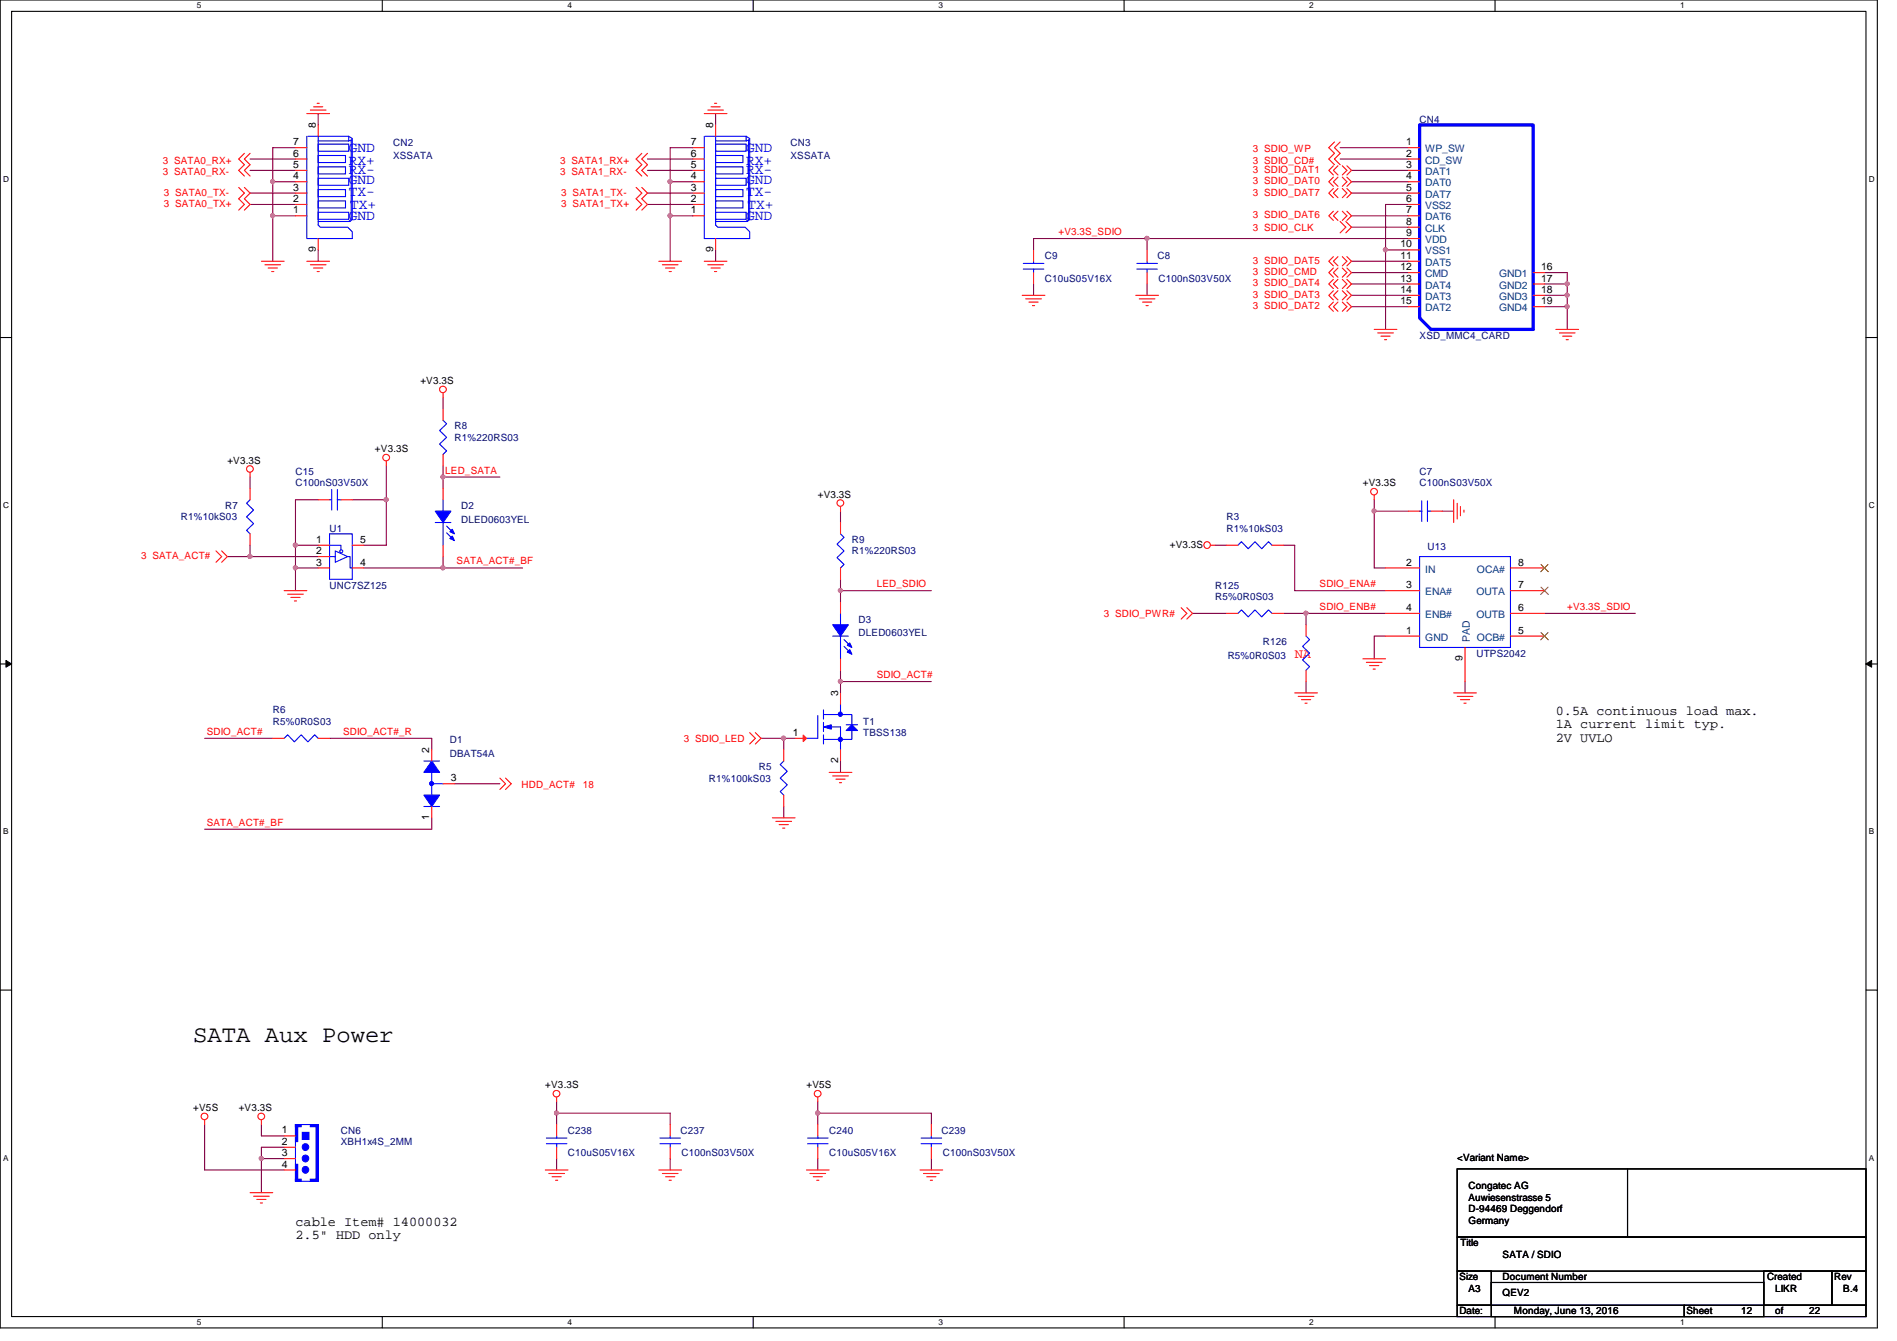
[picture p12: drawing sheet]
<svg xmlns="http://www.w3.org/2000/svg" width="297mm" height="210mm" viewBox="0 0 297 210" stroke-linecap="round" stroke-linejoin="round" font-family="sans-serif">
<path d="M0 0h294v207.9h-294zM1.8 1.8h290.4v204.3h-290.4z" fill="none" stroke="#000" stroke-width=".17"/>
<g fill="#fff">
<path d="M30.8 .2h.7v1.4h-.7z"/>
<path d="M30.8 206.2h.7v1.4h-.7z"/>
</g>
<path d="M59.9 0v1.8M59.9 206.1v1.8" fill="none" stroke="#000" stroke-width=".17"/>
<g fill="#fff">
<path d="M88.9 .2h.6v1.4h-.6z"/>
<path d="M88.9 206.2h.6v1.4h-.6z"/>
</g>
<path d="M117.9 0v1.8M117.9 206.1v1.8" fill="none" stroke="#000" stroke-width=".17"/>
<g fill="#fff">
<path d="M146.9 .2h.7v1.4h-.7z"/>
<path d="M146.9 206.2h.7v1.4h-.7z"/>
</g>
<path d="M176 0v1.8M176 206.1v1.8" fill="none" stroke="#000" stroke-width=".17"/>
<g fill="#fff">
<path d="M205 .2h.7v1.4h-.7z"/>
<path d="M205 206.2h.7v1.4h-.7z"/>
</g>
<path d="M234.1 0v1.8M234.1 206.1v1.8" fill="none" stroke="#000" stroke-width=".17"/>
<g fill="#fff">
<path d="M263.1 .2h.7v1.4h-.7z"/>
<path d="M263.1 206.2h.7v1.4h-.7z"/>
<path d="M.5 27.3h.9v1.4h-.9z"/>
<path d="M292.6 27.3h.9v1.4h-.9z"/>
<path d="M.5 78.4h.9v1.4h-.9z"/>
<path d="M292.6 78.4h.9v1.4h-.9z"/>
</g>
<path d="M0 52.8h1.8M292.2 52.8h1.8" fill="none" stroke="#000" stroke-width=".17"/>
<g fill="#fff">
<path d="M.5 129.5h.8v1.4h-.8z"/>
<path d="M292.6 129.5h.9v1.4h-.9z"/>
</g>
<path d="M0 103.9h1.8M292.2 103.9h1.8" fill="none" stroke="#000" stroke-width=".17"/>
<path d="M.9 103.4l.9 .5-.9 .5zM292.2 103.9l.9-.5v1z" fill="#000"/>
<path d="M.9 103.4l.9 .5-.9 .5zM292.2 103.9l.9-.5v1z" fill="none" stroke="#000" stroke-width=".16"/>
<g fill="#fff">
<path d="M.5 180.5h.8v1.4h-.8z"/>
<path d="M292.6 180.5h.9v1.4h-.9z"/>
</g>
<path d="M0 155h1.8M292.2 155h1.8" fill="none" stroke="#000" stroke-width=".17"/>
<path d="M49.8 17.8v1.8M112.1 17.8v1.8M42.7 33.8v7.1M49.8 39.1v1.8M112.1 39.1v1.8" fill="none" stroke="#800040" stroke-width=".17"/>
<circle cx="42.7" cy="33.8" r=".32" fill="#f0f"/>
<circle cx="42.7" cy="33.8" r=".32" fill="none" stroke="#f0f" stroke-width=".17"/>
<path d="M104.9 33.8v7.1" fill="none" stroke="#800040" stroke-width=".17"/>
<circle cx="104.9" cy="33.8" r=".32" fill="#f0f"/>
<circle cx="104.9" cy="33.8" r=".32" fill="none" stroke="#f0f" stroke-width=".17"/>
<path d="M42.7 23.1h3.6M42.7 28.4v5.4h3.6" fill="none" stroke="#800040" stroke-width=".17"/>
<circle cx="42.7" cy="28.4" r=".32" fill="#f0f"/>
<circle cx="42.7" cy="28.4" r=".32" fill="none" stroke="#f0f" stroke-width=".17"/>
<path d="M42.7 23.1v5.3h3.6M104.9 23.1h3.6M104.9 28.4v5.4h3.6" fill="none" stroke="#800040" stroke-width=".17"/>
<circle cx="104.9" cy="28.4" r=".32" fill="#f0f"/>
<circle cx="104.9" cy="28.4" r=".32" fill="none" stroke="#f0f" stroke-width=".17"/>
<path d="M39.2 32h7.1M39.2 30.2h7.1M39.2 24.9h7.1M39.2 26.7h7.1M101.4 32h7.1M101.4 30.2h7.1M101.4 24.9h7.1M101.4 26.7h7.1M104.9 23.1v5.3h3.6M245.4 48v3.6M131.6 119.1v1.8M229.4 106.7v1.8" fill="none" stroke="#800040" stroke-width=".17"/>
<circle cx="245.4" cy="48" r=".32" fill="#f0f"/>
<circle cx="245.4" cy="48" r=".32" fill="none" stroke="#f0f" stroke-width=".17"/>
<path d="M241.8 42.7h3.6v1.7M241.8 44.4h3.6M245.4 44.4v1.8h-3.6" fill="none" stroke="#800040" stroke-width=".17"/>
<circle cx="245.4" cy="44.4" r=".32" fill="#f0f"/>
<circle cx="245.4" cy="44.4" r=".32" fill="none" stroke="#f0f" stroke-width=".17"/>
<path d="M245.4 46.2v1.8h-3.6" fill="none" stroke="#800040" stroke-width=".17"/>
<circle cx="245.4" cy="46.2" r=".32" fill="#f0f"/>
<circle cx="245.4" cy="46.2" r=".32" fill="none" stroke="#f0f" stroke-width=".17"/>
<path d="M217 39.1v12.5" fill="none" stroke="#800040" stroke-width=".17"/>
<circle cx="216.9" cy="39.1" r=".32" fill="#f0f"/>
<circle cx="216.9" cy="39.1" r=".32" fill="none" stroke="#f0f" stroke-width=".17"/>
<path d="M179.6 37.3h40.9M220.5 32h-3.5v7.1h3.5" fill="none" stroke="#800040" stroke-width=".17"/>
<circle cx="179.6" cy="37.3" r=".32" fill="#f0f"/>
<circle cx="179.6" cy="37.3" r=".32" fill="none" stroke="#f0f" stroke-width=".17"/>
<g fill="none" stroke="#800040" stroke-width=".17">
<path d="M209.8 23.1h10.7M209.8 24.9h10.7M211.6 33.8h8.9M211.6 30.2h8.9M211.6 28.4h8.9M211.6 26.7h8.9M211.6 35.6h8.9M211.6 44.4h8.9M211.6 46.2h8.9M211.6 48h8.9M211.6 40.9h8.9M211.6 42.7h8.9"/>
<path d="M201 96h3.5M204.5 96v1.8M204.5 96h12.5M225.8 80h1.8M204.5 106.7v1.8"/>
</g>
<circle cx="204.5" cy="96" r=".32" fill="#f0f"/>
<circle cx="204.5" cy="96" r=".32" fill="none" stroke="#f0f" stroke-width=".17"/>
<path d="M241.8 96h14.3M119.2 115.6h3.5M122.7 115.6v1.7M122.7 115.6h1.8M122.7 126.2v1.8" fill="none" stroke="#800040" stroke-width=".17"/>
<circle cx="122.7" cy="115.5" r=".32" fill="#f0f"/>
<circle cx="122.7" cy="115.5" r=".32" fill="none" stroke="#f0f" stroke-width=".17"/>
<path d="M46.3 88.9v3.6" fill="none" stroke="#800040" stroke-width=".17"/>
<circle cx="46.2" cy="88.9" r=".32" fill="#f0f"/>
<circle cx="46.2" cy="88.9" r=".32" fill="none" stroke="#f0f" stroke-width=".17"/>
<path d="M49.8 85.3h-3.5v3.6h3.5" fill="none" stroke="#800040" stroke-width=".17"/>
<circle cx="46.2" cy="85.3" r=".32" fill="#f0f"/>
<circle cx="46.2" cy="85.3" r=".32" fill="none" stroke="#f0f" stroke-width=".17"/>
<path d="M60.5 78.2v7.1" fill="none" stroke="#800040" stroke-width=".17"/>
<circle cx="60.5" cy="78.2" r=".32" fill="#f0f"/>
<circle cx="60.5" cy="78.2" r=".32" fill="none" stroke="#f0f" stroke-width=".17"/>
<path d="M39.2 74.7v1.8M35.6 87.1h14.2M39.2 85.3v1.8M56.9 85.3h3.6M32 115.6h10.7M51.6 115.6h16v1.7M67.6 128v1.8h-35.6M71.2 122.7h7.1" fill="none" stroke="#800040" stroke-width=".17"/>
<circle cx="39.1" cy="87.1" r=".32" fill="#f0f"/>
<circle cx="39.1" cy="87.1" r=".32" fill="none" stroke="#f0f" stroke-width=".17"/>
<path d="M69.4 88.9h12.4" fill="none" stroke="#800040" stroke-width=".17"/>
<circle cx="69.4" cy="88.9" r=".32" fill="#f0f"/>
<circle cx="69.4" cy="88.9" r=".32" fill="none" stroke="#f0f" stroke-width=".17"/>
<path d="M69.4 62.2v1.8M78.3 74.7h-8.9v1.8M69.4 87.1v1.8" fill="none" stroke="#800040" stroke-width=".17"/>
<circle cx="69.4" cy="74.6" r=".32" fill="#f0f"/>
<circle cx="69.4" cy="74.6" r=".32" fill="none" stroke="#f0f" stroke-width=".17"/>
<path d="M145.8 92.5h-14.2v1.7" fill="none" stroke="#800040" stroke-width=".17"/>
<circle cx="131.6" cy="92.4" r=".32" fill="#f0f"/>
<circle cx="131.6" cy="92.4" r=".32" fill="none" stroke="#f0f" stroke-width=".17"/>
<path d="M131.6 80v1.8M145.8 106.7h-14.2v1.8" fill="none" stroke="#800040" stroke-width=".17"/>
<circle cx="131.6" cy="106.7" r=".32" fill="#f0f"/>
<circle cx="131.6" cy="106.7" r=".32" fill="none" stroke="#f0f" stroke-width=".17"/>
<path d="M161.8 39.1v-1.8h17.8v1.8M161.8 44.4v1.8M179.6 44.4v1.8M49.8 78.2h-3.5v7.1M60.5 72.9v5.3h-5.3M69.4 72.9v1.8M56.9 88.9h12.5M131.6 90.7v1.8M215.2 80v8.9M131.6 104.9v1.8" fill="none" stroke="#800040" stroke-width=".17"/>
<circle cx="215.2" cy="80" r=".32" fill="#f0f"/>
<circle cx="215.2" cy="80" r=".32" fill="none" stroke="#f0f" stroke-width=".17"/>
<path d="M215.2 78.2v1.8h5.3M186.7 96h5.4M190.3 85.3h1.8M201 85.3h1.7v7.2h14.3M215.2 88.9h1.8M217 99.6h-1.8v3.5M32 176v7.1M40.9 179.6h3.6M40.9 176v1.8M44.5 181.4h-3.6v5.3" fill="none" stroke="#800040" stroke-width=".17"/>
<circle cx="40.9" cy="181.3" r=".32" fill="#f0f"/>
<circle cx="40.9" cy="181.3" r=".32" fill="none" stroke="#f0f" stroke-width=".17"/>
<path d="M40.9 177.8h3.6M40.9 179.6v1.8M87.2 174.2h17.7M32 183.1h12.5" fill="none" stroke="#800040" stroke-width=".17"/>
<circle cx="87.1" cy="174.2" r=".32" fill="#f0f"/>
<circle cx="87.1" cy="174.2" r=".32" fill="none" stroke="#f0f" stroke-width=".17"/>
<path d="M87.2 172.5v3.5M104.9 174.2v1.8M128.1 174.2h17.7M87.2 181.4v1.7M104.9 181.4v1.7" fill="none" stroke="#800040" stroke-width=".17"/>
<circle cx="128" cy="174.2" r=".32" fill="#f0f"/>
<circle cx="128" cy="174.2" r=".32" fill="none" stroke="#f0f" stroke-width=".17"/>
<path d="M128.1 172.5v3.5M145.8 174.2v1.8M128.1 181.4v1.7M145.8 181.4v1.7" fill="none" stroke="#800040" stroke-width=".17"/>
<g fill="none" stroke="#f00" stroke-width=".17">
<path d="M48 17.8h3.6M48.6 17.2h2.5M49.1 16.7h1.4M49.7 16.2h.3M110.3 17.8h3.5M110.8 17.2h2.5M111.3 16.7h1.5M111.9 16.2h.3M37.4 29.3l.9 .9-.9 .9 .9 .9-.9 .9M38.3 24l-.9 .9 .9 .9-.9 .9 .9 .9M38.3 29.3l.9 .9-.9 .9 .9 .9-.9 .9M39.2 24l-.9 .9 .9 .9-.9 .9 .9 .9"/>
<path d="M99.6 29.3l.9 .9-.9 .9 .9 .9-.9 .9M100.5 29.3l.9 .9-.9 .9 .9 .9-.9 .9M100.5 24l-.9 .9 .9 .9-.9 .9 .9 .9M101.4 24l-.9 .9 .9 .9-.9 .9 .9 .9M208.8 33.1l-.7 .7 .7 .7M208.8 29.5l-.7 .7 .7 .7M208.8 27.7l-.7 .7 .7 .8M208.8 26l-.7 .7 .7 .7M209 22.2l-.9 .9 .9 .9-.9 .9 .9 .9M209.5 33.1l-.7 .7 .7 .7M209.5 29.5l-.7 .7 .7 .7M209.5 27.7l-.7 .7 .7 .8"/>
<path d="M209.5 26l-.7 .7 .7 .7M209.8 22.2l-.8 .9 .8 .9-.8 .9 .8 .9M209.8 34.7l.9 .9-.9 .8M210.2 33.1l.7 .7-.7 .7M210.2 29.5l.7 .7-.7 .7M210.2 27.7l.7 .7-.7 .8M210.2 26l.7 .7-.7 .7M210.7 34.7l.9 .9-.9 .8M210.9 33.1l.7 .7-.7 .7M210.9 29.5l.7 .7-.7 .7M210.9 27.7l.7 .7-.7 .8M210.9 26l.7 .7-.7 .7"/>
<path d="M40.9 40.9h3.6M41.5 41.4h2.4M42 42h1.4M42.5 42.5h.4M48 40.9h3.6M48.6 41.4h2.5M49.1 42h1.4M49.7 42.5h.3M103.2 40.9h3.5M103.7 41.4h2.5M104.2 42h1.5M104.8 42.5h.3"/>
<path d="M110.3 40.9h3.5M110.8 41.4h2.5M111.3 42h1.5M111.9 42.5h.3M160.1 46.2h3.5M160.6 46.8h2.5M161.1 47.3h1.5M161.7 47.8h.3M177.8 46.2h3.6M178.4 46.8h2.4M178.9 47.3h1.4M179.4 47.8h.4"/>
<path d="M208.8 43.7l-.7 .7 .7 .8M208.8 45.5l-.7 .7 .7 .7M208.8 47.3l-.7 .7 .7 .7M208.8 40.2l-.7 .7 .7 .7M208.8 42l-.7 .7 .7 .7M209.5 43.7l-.7 .7 .7 .8M209.5 45.5l-.7 .7 .7 .7M209.5 47.3l-.7 .7 .7 .7M209.5 40.2l-.7 .7 .7 .7M209.5 42l-.7 .7 .7 .7M210.2 43.7l.7 .7-.7 .8M210.2 45.5l.7 .7-.7 .7"/>
<path d="M210.2 47.3l.7 .7-.7 .7M210.2 40.2l.7 .7-.7 .7M210.2 42l.7 .7-.7 .7M210.9 43.7l.7 .7-.7 .8M210.9 45.5l.7 .7-.7 .7M210.9 47.3l.7 .7-.7 .7M210.9 40.2l.7 .7-.7 .7M210.9 42l.7 .7-.7 .7M215.2 51.6h3.5M215.7 52.1h2.5M216.2 52.6h1.5M216.8 53.2h.3"/>
<path d="M243.6 51.6h3.6M244.2 52.1h2.4M244.7 52.6h1.4M245.2 53.2h.4M39.2 74v.7M60.5 72.2v.7M69.4 61.5v.7M131.6 79.3v.7M215.2 77.5v.7M227.6 78.2v3.6M228.2 78.8v2.4M228.7 79.3v1.4"/>
<path d="M229.2 79.8v.4M33.8 86.2l.9 .9-.9 .9M34.7 86.2l.9 .9-.9 .9M44.5 92.5h3.5M45 93h2.5M45.5 93.5h1.5M46.1 94.1h.3M185 95.1l.8 .9-.8 .9M185.8 95.1l.9 .9-.9 .9M189.6 85.3h.7M117.4 114.7l.9 .9-.9 .9M118.3 114.7l.9 .9-.9 .9"/>
<path d="M202.7 108.5h3.6M203.3 109h2.4M203.8 109.5h1.4M204.3 110.1h.4M213.4 103.1h3.6M213.9 103.7h2.5M214.5 104.2h1.4M215 104.7h.3M227.6 108.5h3.6M228.2 109h2.4M228.7 109.5h1.4M229.2 110.1h.4"/>
<path d="M78.3 121.8l.9 .9-.9 .9M79.2 121.8l.8 .9-.8 .9M120.9 128h3.6M121.5 128.6h2.4M122 129.1h1.4M122.6 129.6h.3M129.8 120.9h3.6M130.4 121.5h2.4M130.9 122h1.4M131.4 122.5h.4M32 175.3v.7M40.9 175.3v.7"/>
<path d="M87.2 171.7v.8M128.1 171.7v.8M39.2 186.7h3.5M39.7 187.2h2.5M40.2 187.7h1.5M40.8 188.3h.3M85.4 183.1h3.5M85.9 183.7h2.5M86.4 184.2h1.5M87 184.7h.3M103.2 183.1h3.5M103.7 183.7h2.5"/>
<path d="M104.2 184.2h1.5M104.8 184.7h.3M126.3 183.1h3.5M126.8 183.7h2.5M127.3 184.2h1.5M127.9 184.7h.3M144.1 183.1h3.5M144.6 183.7h2.5M145.1 184.2h1.5M145.7 184.7h.3"/>
<circle cx="39.1" cy="73.4" r=".52"/>
<circle cx="60.5" cy="71.6" r=".52"/>
<circle cx="69.4" cy="61" r=".52"/>
<circle cx="131.6" cy="78.7" r=".52"/>
<circle cx="215.2" cy="77" r=".52"/>
<circle cx="189" cy="85.3" r=".52"/>
<circle cx="32" cy="174.7" r=".52"/>
<circle cx="40.9" cy="174.7" r=".52"/>
<circle cx="87.1" cy="171.2" r=".52"/>
<circle cx="128" cy="171.2" r=".52"/>
</g>
<path d="M228.2 183h64v10.6h-64zM228.2 193.6h64v5.4h-64zM228.2 199h5.3v5.3h-5.3zM254.8 183v10.6M276.2 199h10.6v5.3h-10.6zM286.8 199h5.4v5.3h-5.4zM228.2 204.3h35.5v1.8h-35.5zM233.5 200.7h42.7v5.4h-42.7zM263.7 204.3h28.5v1.8h-28.5z" fill="none" stroke="#000" stroke-width=".17"/>
<circle cx="47.8" cy="179.6" r=".52" fill="#00f"/>
<circle cx="47.8" cy="179.6" r=".52" fill="none" stroke="#00f" stroke-width=".17"/>
<circle cx="47.8" cy="181.3" r=".52" fill="#00f"/>
<circle cx="47.8" cy="181.3" r=".52" fill="none" stroke="#00f" stroke-width=".17"/>
<circle cx="47.8" cy="183.1" r=".52" fill="#00f"/>
<circle cx="47.8" cy="183.1" r=".52" fill="none" stroke="#00f" stroke-width=".17"/>
<path d="M47.3 177.2h1.1v1.2h-1.1z" fill-rule="evenodd" fill="#00f"/>
<path d="M47.3 177.2h1.1v1.2h-1.1zM49.5 176h.3v8.9h-.3z" fill="none" stroke="#00f" stroke-width=".17"/>
<path d="M49.7 176v8.9" fill="none" stroke="#00f" stroke-width=".34"/>
<path d="M48.6 176h1.2v.4h-1.2z" fill-rule="evenodd" fill="#00f"/>
<path d="M46.3 176h.3v2.7h-.3zM48.6 176h1.2v.4h-1.2z" fill="none" stroke="#00f" stroke-width=".17"/>
<path d="M46.4 176v2.7" fill="none" stroke="#00f" stroke-width=".34"/>
<path d="M46.3 176h.9v.4h-.9z" fill-rule="evenodd" fill="#00f"/>
<path d="M46.3 176h.9v.4h-.9zM46.3 176h3.5v8.9h-3.5zM46.3 182.2h.3v2.7h-.3z" fill="none" stroke="#00f" stroke-width=".17"/>
<path d="M46.4 182.2v2.7" fill="none" stroke="#00f" stroke-width=".34"/>
<path d="M46.3 184.6h.9v.3h-.9z" fill-rule="evenodd" fill="#00f"/>
<path d="M46.3 184.6h.9v.3h-.9z" fill="none" stroke="#00f" stroke-width=".17"/>
<path d="M48.6 184.6h1.2v.3h-1.2z" fill-rule="evenodd" fill="#00f"/>
<path d="M69.4 78.2v1.8M68.2 81.8h2.4M69.4 81.8v3.5M131.6 83.6l.6 .5-1.1 1.1 1.1 1-1.1 1.1 1.1 1-.6 .6M48.6 184.6h1.2v.3h-1.2z" fill="none" stroke="#00f" stroke-width=".17"/>
<path d="M131.6 81.8v1.8M131.6 88.9v1.8M44.5 177.8h1.8M44.5 179.6h1.8M44.5 181.4h1.8M44.5 183.1h1.8" fill="none" stroke="#f00" stroke-width=".17"/>
<path d="M68.2 80h2.4l-1.2 1.8z" fill-rule="evenodd" fill="#00f"/>
<path d="M68.2 80h2.4l-1.2 1.8z" fill="none" stroke="#00f" stroke-width=".17"/>
<path d="M70.8 83.9l.4 .7-.8-.3z" fill-rule="evenodd" fill="#00f"/>
<path d="M70.8 83.9l.4 .7-.8-.3z" fill="none" stroke="#00f" stroke-width=".17"/>
<path d="M70.8 82.8l.4 .8-.8-.4z" fill-rule="evenodd" fill="#00f"/>
<path d="M160.2 42.1h3.2M160.2 41.2h3.2M161.8 40.9v.3M161.8 42.1v.6M39.2 78.2l-.6 .6 1.1 1-1.1 1.1 1.1 1.1-1.1 1 .6 .6M69.9 82.3l1.1 1.1M69.9 83.4l1.1 1.1M70.8 82.8l.4 .8-.8-.4zM44.5 115.6l.5-.6 1.1 1.1 1.1-1.1 1 1.1 1.1-1.1 .5 .6" fill="none" stroke="#00f" stroke-width=".17"/>
<path d="M161.8 39.1v1.8M161.8 42.7v1.7M39.2 76.5v1.7M69.4 76.5v1.7M39.2 83.6v1.7M69.4 85.3v1.8M42.7 115.6h1.8M49.8 115.6h1.8" fill="none" stroke="#f00" stroke-width=".17"/>
<path d="M66.4 124.5h2.4l-1.2 1.7z" fill-rule="evenodd" fill="#00f"/>
<path d="M66.4 124.5h2.4l-1.2 1.7zM66.4 126.2h2.4M67.6 122.7h1.8M67.6 120.9v3.6" fill="none" stroke="#00f" stroke-width=".17"/>
<path d="M67.6 119.1l1.2 1.8h-2.4z" fill-rule="evenodd" fill="#00f"/>
<path d="M67.6 119.1l1.2 1.8h-2.4z" fill="none" stroke="#00f" stroke-width=".17"/>
<circle cx="67.6" cy="122.7" r=".32" fill="#00f"/>
<g fill="none" stroke="#00f" stroke-width=".17">
<path d="M130.4 99.6h2.4M131.6 96v1.8M131.6 99.6v3.5M66.4 119.1h2.4"/>
<circle cx="67.6" cy="122.7" r=".32"/>
</g>
<path d="M67.6 117.3v1.8M67.6 126.2v1.8M69.4 122.7h1.8" fill="none" stroke="#f00" stroke-width=".17"/>
<path d="M130.4 97.8h2.4l-1.2 1.8z" fill-rule="evenodd" fill="#00f"/>
<path d="M130.4 97.8h2.4l-1.2 1.8z" fill="none" stroke="#00f" stroke-width=".17"/>
<path d="M133.1 101.7l.3 .7-.7-.3z" fill-rule="evenodd" fill="#00f"/>
<path d="M133.1 101.7l.3 .7-.7-.3z" fill="none" stroke="#00f" stroke-width=".17"/>
<path d="M133.1 100.6l.3 .7-.7-.3z" fill-rule="evenodd" fill="#00f"/>
<g fill="none" stroke="#00f" stroke-width=".17">
<path d="M48.2 21.3h1.6v13.9l.4 .4h4.2l.8 .7v1h-7.2v-16M49.8 21.3h4.8M49.8 22.1h4.8M49.8 33.2h4.8v1.1h-4.8zM49.8 27.9h4.8v1.1h-4.8zM49.8 22.6h4.8v1.1h-4.8zM49.8 31.5h4.3v1.1h-4.3zM49.8 29.7h4.3v1.1h-4.3zM49.8 26.1h4.3v1.1h-4.3zM49.8 24.3h4.3v1.1h-4.3zM54.6 21.3l.6 .4v12.6l-.4 .4h-5M54.6 21.3v.8"/>
<path d="M55 21.9v12.4l-.4 .4M55.2 21.9l-.6 .2M222.6 78.4v3.2M223.5 78.4v3.2M51.6 85.3h1.8v.8M51.6 83.6h3.6v7.1h-3.6zM51.6 87.1h.9M52.5 86.2l1.9 .9-1.9 .9zM53.3 86.1h.3l.1 .2-.1 .1-.2 .1-.1-.1zM54.4 87.1h.4v1.8h.4M193.8 96l.6-.5 1 1.1 1.1-1.1 1.1 1.1 1-1.1 .6 .5M193.8 85.3l.6-.5 1 1.1 1.1-1.1 1.1 1.1 1-1.1 .6 .5"/>
<path d="M204.5 99.6l.6 .5-1.1 1.1 1.1 1-1.1 1.1 1.1 1.1-.6 .5M222.3 80h.3M223.5 80h.6M132.2 100.1l1 1.1M132.2 101.2l1 1M133.1 100.6l.3 .7-.7-.3zM85.6 179h3.2M85.6 178.1h3.2M87.2 177.8v.3M87.2 179v.6M103.3 179h3.2M103.3 178.1h3.2"/>
<path d="M104.9 177.8v.3M104.9 179v.6M144.2 179h3.2M144.2 178.1h3.2M145.8 177.8v.3M145.8 179v.6"/>
</g>
<g fill="none" stroke="#f00" stroke-width=".17">
<path d="M49.8 19.6v1.7M46.3 33.8h1.7M46.3 32h1.7M46.3 30.2h1.7M46.3 28.4h1.7M46.3 26.7h1.7M46.3 24.9h1.7M46.3 23.1h1.7M49.8 37.3v1.8M49.8 85.3h1.8M49.8 87.1h1.8M49.8 88.9h1.8"/>
<path d="M55.2 88.9h1.7M55.2 85.3h1.7M131.6 94.2v1.8M192.1 96h1.7M192.1 85.3h1.7M199.2 96h1.8M199.2 85.3h1.8M204.5 97.8v1.8M220.5 80h1.8M224.1 80h1.7M131.6 103.1v1.8M204.5 104.9v1.8"/>
<path d="M87.2 176v1.8M87.2 179.6v1.8M104.9 176v1.8M104.9 179.6v1.8M145.8 176v1.8M145.8 179.6v1.8"/>
</g>
<path d="M133.4 113.5l.9 .8h-1.8z" fill="#00f"/>
<path d="M128.1 112v3.6h-1.8M128.9 115v1.5M128.9 113.1v1.4M128.9 111.1v1.5M128.9 111.8h4.5v3.9h-4.5M129.8 113.8h1.8M132.5 113.5h1.8M133.4 113.5l.9 .8h-1.8z" fill="none" stroke="#00f" stroke-width=".17"/>
<path d="M128.9 113.8l1.3-.3v.6z" fill="#00f"/>
<path d="M128.9 113.8l1.3-.3v.6z" fill="none" stroke="#00f" stroke-width=".17"/>
<circle cx="131.6" cy="115.7" r=".33" fill="#00f"/>
<g fill="none" stroke="#00f" stroke-width=".17">
<path d="M131.6 110.2v1.6M131.6 113.8v3.5"/>
<circle cx="131.6" cy="115.7" r=".33"/>
</g>
<circle cx="131.6" cy="111.8" r=".33" fill="#00f"/>
<circle cx="131.6" cy="111.8" r=".33" fill="none" stroke="#00f" stroke-width=".17"/>
<path d="M125.8 115.1l.5 .5-.5 .5z" fill="#f00"/>
<g fill="none" stroke="#f00" stroke-width=".17">
<path d="M112.1 19.6v1.7M108.5 33.8h1.8M108.5 32h1.8M108.5 30.2h1.8M108.5 28.4h1.8M108.5 26.7h1.8M108.5 24.9h1.8M108.5 23.1h1.8M112.1 37.3v1.8M179.6 39.1v1.8M220.5 39.1h1.8M220.5 37.3h1.8"/>
<path d="M220.5 35.6h1.8M220.5 33.8h1.8M220.5 32h1.8M220.5 30.2h1.8M220.5 28.4h1.8M220.5 26.7h1.8M220.5 24.9h1.8M220.5 23.1h1.8M179.6 42.7v1.7M220.5 48h1.8M220.5 46.2h1.8M220.5 44.4h1.8"/>
<path d="M220.5 42.7h1.8M220.5 40.9h1.8M240.1 42.7h1.7M240.1 44.4h1.7M240.1 46.2h1.7M240.1 48h1.7M49.8 78.2h1.8M53.4 78.2h1.8M69.4 64v1.8M69.4 71.1v1.8M217 92.5h5.3M217 96h5.3"/>
<path d="M217 88.9h5.3M217 99.6h5.3M236.5 88.9h5.3M236.5 92.5h5.3M236.5 96h5.3M236.5 99.6h5.3M122.7 117.3v1.8M124.5 115.6h1.8M125.8 115.1l.5 .5-.5 .5zM131.6 117.3v1.8M131.6 108.5v1.7M229.4 101.3v5.4"/>
<path d="M122.7 124.5v1.7M128.1 176v1.8M128.1 179.6v1.8"/>
</g>
<g fill="none" stroke="#00f" stroke-width=".17">
<path d="M110.4 21.3h1.7v13.9l.3 .4h4.3l.7 .7v1h-7.1v-16M112.1 33.2h4.7v1.1h-4.7zM112.1 27.9h4.7v1.1h-4.7zM112.1 22.6h4.7v1.1h-4.7zM112.1 31.5h4.2v1.1h-4.2zM112.1 29.7h4.2v1.1h-4.2zM112.1 26.1h4.2v1.1h-4.2zM112.1 24.3h4.2v1.1h-4.2zM112.1 21.3h4.7M112.1 22.1h4.7M116.8 21.3l.6 .4v12.6l-.4 .4h-4.9M116.8 21.3v.8"/>
<path d="M117.2 21.9v12.4l-.4 .4M117.4 21.9l-.6 .2M178 42.1h3.2M178 41.2h3.2M179.6 40.9v.3M179.6 42.1v.6M51.6 78.2h.3M51.9 76.6v3.2M52.8 78.2h.6M52.8 76.6v3.2M69.4 65.8l.5 .5-1.1 1.1 1.1 1.1-1.1 1 1.1 1.1-.5 .5M222.3 87.1h14.2v14.2h-14.2z"/>
<path d="M122.7 119.1l-.5 .6 1.1 1-1.1 1.1 1.1 1.1-1.1 1 .5 .6M126.4 179h3.3M126.4 178.1h3.3M128.1 177.8v.3M128.1 179v.6"/>
</g>
<path d="M222.3 19.6h17.8v32h-16l-1.8-1.8z" fill="none" stroke="#00f" stroke-width=".51"/>
<path d="M241.3 88.3l1.1 1.2M241.3 91.9l1.1 1.1M241.3 99l1.1 1.2M242.4 88.3l-1.1 1.2M242.4 91.9l-1.1 1.1M242.4 99l-1.1 1.2" fill="none" stroke="#804000" stroke-width=".16"/>
<circle cx="42.7" cy="33.8" r=".32" fill="#f0f"/>
<circle cx="42.7" cy="33.8" r=".32" fill="none" stroke="#f0f" stroke-width=".17"/>
<circle cx="104.9" cy="33.8" r=".32" fill="#f0f"/>
<circle cx="104.9" cy="33.8" r=".32" fill="none" stroke="#f0f" stroke-width=".17"/>
<circle cx="42.7" cy="28.4" r=".32" fill="#f0f"/>
<circle cx="42.7" cy="28.4" r=".32" fill="none" stroke="#f0f" stroke-width=".17"/>
<circle cx="104.9" cy="28.4" r=".32" fill="#f0f"/>
<circle cx="104.9" cy="28.4" r=".32" fill="none" stroke="#f0f" stroke-width=".17"/>
<circle cx="245.4" cy="48" r=".32" fill="#f0f"/>
<circle cx="245.4" cy="48" r=".32" fill="none" stroke="#f0f" stroke-width=".17"/>
<circle cx="245.4" cy="44.4" r=".32" fill="#f0f"/>
<circle cx="245.4" cy="44.4" r=".32" fill="none" stroke="#f0f" stroke-width=".17"/>
<circle cx="245.4" cy="46.2" r=".32" fill="#f0f"/>
<circle cx="245.4" cy="46.2" r=".32" fill="none" stroke="#f0f" stroke-width=".17"/>
<circle cx="216.9" cy="39.1" r=".32" fill="#f0f"/>
<circle cx="216.9" cy="39.1" r=".32" fill="none" stroke="#f0f" stroke-width=".17"/>
<circle cx="179.6" cy="37.3" r=".32" fill="#f0f"/>
<circle cx="179.6" cy="37.3" r=".32" fill="none" stroke="#f0f" stroke-width=".17"/>
<circle cx="204.5" cy="96" r=".32" fill="#f0f"/>
<circle cx="204.5" cy="96" r=".32" fill="none" stroke="#f0f" stroke-width=".17"/>
<circle cx="122.7" cy="115.5" r=".32" fill="#f0f"/>
<circle cx="122.7" cy="115.5" r=".32" fill="none" stroke="#f0f" stroke-width=".17"/>
<circle cx="46.2" cy="88.9" r=".32" fill="#f0f"/>
<circle cx="46.2" cy="88.9" r=".32" fill="none" stroke="#f0f" stroke-width=".17"/>
<circle cx="46.2" cy="85.3" r=".32" fill="#f0f"/>
<circle cx="46.2" cy="85.3" r=".32" fill="none" stroke="#f0f" stroke-width=".17"/>
<circle cx="60.5" cy="78.2" r=".32" fill="#f0f"/>
<circle cx="60.5" cy="78.2" r=".32" fill="none" stroke="#f0f" stroke-width=".17"/>
<circle cx="39.1" cy="87.1" r=".32" fill="#f0f"/>
<circle cx="39.1" cy="87.1" r=".32" fill="none" stroke="#f0f" stroke-width=".17"/>
<circle cx="69.4" cy="88.9" r=".32" fill="#f0f"/>
<circle cx="69.4" cy="88.9" r=".32" fill="none" stroke="#f0f" stroke-width=".17"/>
<circle cx="69.4" cy="74.6" r=".32" fill="#f0f"/>
<circle cx="69.4" cy="74.6" r=".32" fill="none" stroke="#f0f" stroke-width=".17"/>
<circle cx="131.6" cy="92.4" r=".32" fill="#f0f"/>
<circle cx="131.6" cy="92.4" r=".32" fill="none" stroke="#f0f" stroke-width=".17"/>
<circle cx="131.6" cy="106.7" r=".32" fill="#f0f"/>
<circle cx="131.6" cy="106.7" r=".32" fill="none" stroke="#f0f" stroke-width=".17"/>
<circle cx="215.2" cy="80" r=".32" fill="#f0f"/>
<circle cx="215.2" cy="80" r=".32" fill="none" stroke="#f0f" stroke-width=".17"/>
<circle cx="40.9" cy="181.3" r=".32" fill="#f0f"/>
<circle cx="40.9" cy="181.3" r=".32" fill="none" stroke="#f0f" stroke-width=".17"/>
<circle cx="87.1" cy="174.2" r=".32" fill="#f0f"/>
<circle cx="87.1" cy="174.2" r=".32" fill="none" stroke="#f0f" stroke-width=".17"/>
<circle cx="128" cy="174.2" r=".32" fill="#f0f"/>
<circle cx="128" cy="174.2" r=".32" fill="none" stroke="#f0f" stroke-width=".17"/>
<text font-size="3.7" x="30.3" y="163">SATA Aux Power</text>
<g font-size="2.3" fill="#00f">
<text x="54.6" y="23.7">GND</text>
<text x="116.8" y="23.7">GND</text>
<text x="54.6" y="28.9">GND</text>
<text x="54.6" y="27.3">RX-</text>
<text x="54.6" y="25.9">RX+</text>
<text x="116.8" y="28.9">GND</text>
<text x="116.8" y="27.3">RX-</text>
<text x="116.8" y="25.9">RX+</text>
<text x="54.6" y="34.4">GND</text>
<text x="54.6" y="30.6">TX-</text>
<text x="54.8" y="32.6">TX+</text>
<text x="116.8" y="34.4">GND</text>
<text x="116.8" y="30.6">TX-</text>
<text x="117" y="32.6">TX+</text>
</g>
<text font-size="2.1" fill="#f00" x="202.7" y="103">NA</text>
<g font-size="2.1">
<text x="243.6" y="111.9">0.5A continuous load max.</text>
<text x="243.6" y="114">1A current limit typ.</text>
<text x="243.6" y="116.1">2V UVLO</text>
<text x="46.3" y="191.9">cable Item# 14000032</text>
<text x="46.3" y="194">2.5&quot; HDD only</text>
</g>
<g font-size="1.6">
<text x="45.9" y="22.7">7</text>
<text x="49.4" y="20.1" transform="rotate(-90 49.4 20.1)">8</text>
<text x="108.2" y="22.7">7</text>
<text x="111.7" y="20.1" transform="rotate(-90 111.7 20.1)">8</text>
<text x="220.2" y="22.7">1</text>
<text x="45.9" y="29.8">3</text>
<text x="45.9" y="28.1">4</text>
<text x="45.9" y="26.3">5</text>
<text x="45.9" y="24.5">6</text>
<text x="108.2" y="29.8">3</text>
<text x="108.2" y="28.1">4</text>
<text x="108.2" y="26.3">5</text>
<text x="108.2" y="24.5">6</text>
<text x="220.2" y="29.8">5</text>
<text x="220.2" y="28.1">4</text>
<text x="220.2" y="26.3">3</text>
<text x="220.2" y="24.5">2</text>
<text x="45.9" y="33.4">1</text>
<text x="45.9" y="31.6">2</text>
<text x="108.2" y="33.4">1</text>
<text x="108.2" y="31.6">2</text>
<text x="220.2" y="35.2">8</text>
<text x="220.2" y="33.4">7</text>
<text x="220.2" y="31.6">6</text>
<text x="49.4" y="39.5" transform="rotate(-90 49.4 39.5)">9</text>
<text x="111.7" y="39.5" transform="rotate(-90 111.7 39.5)">9</text>
<text x="219.3" y="40.5">11</text>
<text x="219.3" y="38.7">10</text>
<text x="220.2" y="37">9</text>
<text x="219.3" y="47.6">15</text>
<text x="219.3" y="45.8">14</text>
<text x="219.3" y="44.1">13</text>
<text x="219.3" y="42.3">12</text>
<text x="241.3" y="42.3">16</text>
<text x="241.3" y="44.1">17</text>
<text x="241.3" y="45.8">18</text>
<text x="241.3" y="47.6">19</text>
<text x="65.8" y="60.1">+V3.3S</text>
<text x="58.7" y="70.8">+V3.3S</text>
<text x="35.6" y="72.6">+V3.3S</text>
<text x="128.1" y="77.9">+V3.3S</text>
<text x="213.4" y="76.1">+V3.3S</text>
<text x="49.5" y="85">1</text>
<text x="49.5" y="86.7">2</text>
<text x="49.5" y="88.5">3</text>
<text x="56.4" y="88.5">4</text>
<text x="56.4" y="85">5</text>
<text x="183.2" y="85.7">+V3.3S</text>
<text x="220.2" y="88.5">2</text>
<text x="237.7" y="88.5">8</text>
<text x="220.2" y="92.1">3</text>
<text x="220.2" y="95.6">4</text>
<text x="237.7" y="92.1">7</text>
<text x="237.7" y="95.6">6</text>
<text x="220.2" y="99.2">1</text>
<text x="237.7" y="99.2">5</text>
<text x="229" y="103.5" transform="rotate(-90 229 103.5)">9</text>
<text x="131.2" y="109" transform="rotate(-90 131.2 109)">3</text>
<text x="67.2" y="117.9" transform="rotate(-90 67.2 117.9)">2</text>
<text x="124.2" y="115.2">1</text>
<text x="131.2" y="119.5" transform="rotate(-90 131.2 119.5)">2</text>
<text x="70.6" y="122.3">3</text>
<text x="67.2" y="128.4" transform="rotate(-90 67.2 128.4)">1</text>
<text x="30.3" y="173.9">+V5S</text>
<text x="37.4" y="173.9">+V3.3S</text>
<text x="85.4" y="170.3">+V3.3S</text>
<text x="126.3" y="170.3">+V5S</text>
<text x="44.2" y="177.4">1</text>
<text x="44.2" y="179.2">2</text>
<text x="44.2" y="181">3</text>
<text x="44.2" y="182.8">4</text>
<text x="228.2" y="181.7">&lt;Variant Name&gt;</text>
<text x="230" y="186.2">Congatec AG</text>
<text x="230" y="188">Auwiesenstrasse 5</text>
<text x="230" y="189.7">D-94469 Deggendorf</text>
<text x="230" y="191.5">Germany</text>
<text x="228.7" y="195.1">Title</text>
<text x="235.3" y="196.8">SATA / SDIO</text>
<text x="228.5" y="200.4">Size</text>
<text x="230" y="202.2">A3</text>
<text x="235.3" y="200.4">Document Number</text>
<text x="235.3" y="202.9">QEV2</text>
<text x="276.7" y="200.4">Created</text>
<text x="278" y="202.2">LIKR</text>
<text x="287.2" y="200.4">Rev</text>
<text x="288.6" y="202.2">B.4</text>
<text x="228.5" y="205.7">Date:</text>
<text x="237.1" y="205.7">Monday, June 13, 2016</text>
<text x="264.1" y="205.7">Sheet</text>
<text x="272.6" y="205.7">12</text>
<text x="278" y="205.7">of</text>
<text x="283.3" y="205.7">22</text>
</g>
<g font-size="1.6" fill="#000080">
<text x="61.5" y="22.8">CN2</text>
<text x="123.8" y="22.8">CN3</text>
<text x="222.3" y="19.2">CN4</text>
<text x="61.5" y="24.9">XSSATA</text>
<text x="123.8" y="24.9">XSSATA</text>
<text x="163.6" y="40.6">C9</text>
<text x="181.2" y="40.6">C8</text>
<text x="163.6" y="44.1">C10uS05V16X</text>
<text x="181.4" y="44.1">C100nS03V50X</text>
<text x="222.3" y="53">XSD_MMC4_CARD</text>
<text x="71.2" y="67.2">R8</text>
<text x="71.2" y="69">R1%220RS03</text>
<text x="46.3" y="74.3">C15</text>
<text x="46.3" y="76.1">C100nS03V50X</text>
<text x="222.3" y="74.3">C7</text>
<text x="222.3" y="76.1">C100nS03V50X</text>
<text x="28.3" y="81.4">R1%10kS03</text>
<text x="35.3" y="79.7">R7</text>
<text x="51.6" y="83.2">U1</text>
<text x="72.2" y="79.7">D2</text>
<text x="72.2" y="81.8">DLED0603YEL</text>
<text x="192.1" y="81.4">R3</text>
<text x="192.1" y="83.2">R1%10kS03</text>
<text x="133.4" y="85">R9</text>
<text x="133.4" y="86.8">R1%220RS03</text>
<text x="223.5" y="86.1">U13</text>
<text x="51.6" y="92.1">UNC7SZ125</text>
<text x="190.3" y="92.1">R125</text>
<text x="190.3" y="93.9">R5%0R0S03</text>
<text x="134.4" y="97.5">D3</text>
<text x="134.4" y="99.6">DLED0603YEL</text>
<text x="197.7" y="101">R126</text>
<text x="192.2" y="103.1">R5%0R0S03</text>
<text x="231.2" y="102.8">UTPS2042</text>
<text x="42.7" y="111.7">R6</text>
<text x="42.7" y="113.5">R5%0R0S03</text>
<text x="135.2" y="113.5">T1</text>
<text x="70.4" y="116.3">D1</text>
<text x="70.4" y="118.4">DBAT54A</text>
<text x="135.2" y="115.2">TBSS138</text>
<text x="111" y="122.3">R1%100kS03</text>
<text x="118.8" y="120.6">R5</text>
<text x="53.4" y="177.5">CN6</text>
<text x="53.4" y="179.2">XBH1x4S_2MM</text>
<text x="88.9" y="177.5">C238</text>
<text x="106.5" y="177.5">C237</text>
<text x="129.8" y="177.5">C240</text>
<text x="147.4" y="177.5">C239</text>
<text x="88.9" y="181">C10uS05V16X</text>
<text x="106.7" y="181">C100nS03V50X</text>
<text x="129.8" y="181">C10uS05V16X</text>
<text x="147.6" y="181">C100nS03V50X</text>
</g>
<g font-size="1.6" fill="#f00">
<text x="196.2" y="23.8">3 SDIO_WP</text>
<text x="25.5" y="25.6">3 SATA0_RX+</text>
<text x="25.5" y="27.4">3 SATA0_RX-</text>
<text x="87.7" y="25.6">3 SATA1_RX+</text>
<text x="87.7" y="27.4">3 SATA1_RX-</text>
<text x="196.2" y="28.8">3 SDIO_DAT0</text>
<text x="196.2" y="27.1">3 SDIO_DAT1</text>
<text x="196.2" y="25.6">3 SDIO_CD#</text>
<text x="25.7" y="30.6">3 SATA0_TX-</text>
<text x="25.7" y="32.4">3 SATA0_TX+</text>
<text x="87.9" y="30.6">3 SATA1_TX-</text>
<text x="87.9" y="32.4">3 SATA1_TX+</text>
<text x="196.2" y="34.2">3 SDIO_DAT6</text>
<text x="196.2" y="30.6">3 SDIO_DAT7</text>
<text x="165.7" y="36.8">+V3.3S_SDIO</text>
<text x="196.2" y="41.3">3 SDIO_DAT5</text>
<text x="196.2" y="36.1">3 SDIO_CLK</text>
<text x="196.2" y="44.8">3 SDIO_DAT4</text>
<text x="196.2" y="46.6">3 SDIO_DAT3</text>
<text x="196.2" y="43.1">3 SDIO_CMD</text>
<text x="196.2" y="48.4">3 SDIO_DAT2</text>
<text x="69.7" y="74.1">LED_SATA</text>
<text x="22.1" y="87.5">3 SATA_ACT#</text>
<text x="71.5" y="88.3">SATA_ACT#_BF</text>
<text x="137.3" y="91.9">LED_SDIO</text>
<text x="206.6" y="95.5">SDIO_ENB#</text>
<text x="206.6" y="91.9">SDIO_ENA#</text>
<text x="245.4" y="95.5">+V3.3S_SDIO</text>
<text x="172.8" y="96.6">3 SDIO_PWR#</text>
<text x="137.3" y="106.1">SDIO_ACT#</text>
<text x="32.4" y="115">SDIO_ACT#</text>
<text x="53.7" y="115">SDIO_ACT#_R</text>
<text x="107.1" y="116.1">3 SDIO_LED</text>
<text x="81.7" y="123.4">HDD_ACT#</text>
<text x="91.3" y="123.4">18</text>
<text x="32.4" y="129.2">SATA_ACT#_BF</text>
</g>
<g font-size="1.6" fill="#004080">
<text x="223.2" y="23.8">WP_SW</text>
<text x="223.2" y="29.2">DAT0</text>
<text x="223.2" y="27.4">DAT1</text>
<text x="223.2" y="25.6">CD_SW</text>
<text x="223.2" y="34.5">DAT6</text>
<text x="223.2" y="32.7">VSS2</text>
<text x="223.2" y="30.9">DAT7</text>
<text x="223.2" y="41.6">DAT5</text>
<text x="223.2" y="39.8">VSS1</text>
<text x="223.2" y="38.1">VDD</text>
<text x="223.2" y="36.3">CLK</text>
<text x="223.2" y="46.9">DAT3</text>
<text x="223.2" y="45.2">DAT4</text>
<text x="223.2" y="43.4">CMD</text>
<text x="234.7" y="43.4">GND1</text>
<text x="234.7" y="45.2">GND2</text>
<text x="234.7" y="46.9">GND3</text>
<text x="223.2" y="48.7">DAT2</text>
<text x="234.7" y="48.7">GND4</text>
<text x="223.2" y="89.6">IN</text>
<text x="231.3" y="89.6">OCA#</text>
<text x="223.2" y="93.2">ENA#</text>
<text x="231.2" y="93.2">OUTA</text>
<text x="223.2" y="96.7">ENB#</text>
<text x="223.2" y="100.3">GND</text>
<text x="230.2" y="100.5" transform="rotate(-90 230.2 100.5)">PAD</text>
<text x="231.2" y="96.7">OUTB</text>
<text x="231.3" y="100.3">OCB#</text>
</g>
<g font-size="1.3">
<text x="30.8" y="1.3">5</text>
<text x="88.9" y="1.3">4</text>
<text x="146.9" y="1.3">3</text>
<text x="205" y="1.3">2</text>
<text x="263.1" y="1.3">1</text>
<text x=".5" y="28.4">D</text>
<text x="292.6" y="28.4">D</text>
<text x=".5" y="79.5">C</text>
<text x="292.6" y="79.5">C</text>
<text x=".5" y="130.6">B</text>
<text x="292.6" y="130.6">B</text>
<text x=".5" y="181.7">A</text>
<text x="292.6" y="181.7">A</text>
<text x="30.8" y="207.4">5</text>
<text x="88.9" y="207.4">4</text>
<text x="146.9" y="207.4">3</text>
<text x="205" y="207.4">2</text>
<text x="263.1" y="207.4">1</text>
</g>
</svg>
